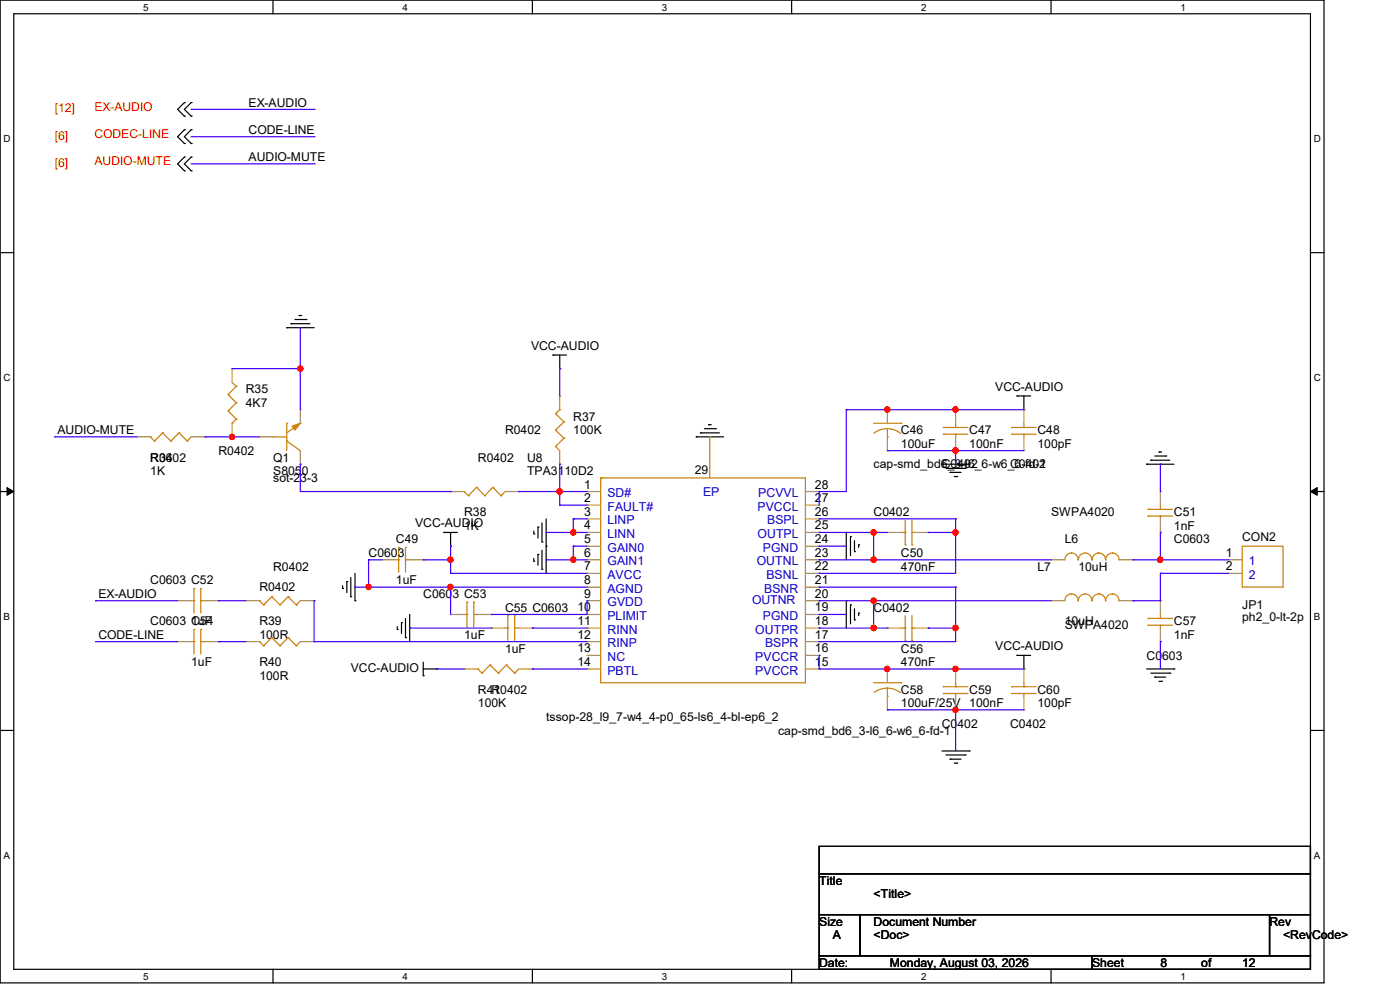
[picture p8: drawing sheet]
<svg xmlns="http://www.w3.org/2000/svg" width="297mm" height="210mm" viewBox="0 0 297 210" stroke-linecap="round" stroke-linejoin="round" font-family="sans-serif">
<g fill="none" stroke="#000" stroke-width=".25">
<path d="M0 0h280.9v208.5h-280.9zM2.9 2.9h275.1v202.7h-275.1zM57.9 0v2.9M112.9 0v2.9M167.9 0v2.9M223 0v2.9M39.1 30.4h.1M39.1 27.5h.1M39.1 36.2h.1M39.1 33.3h.1M39.1 24.6h.1M39.1 21.8h.1"/>
<path d="M39.1 27.5l-1.4 1.5 1.4 1.4M39.1 33.3l-1.4 1.5 1.4 1.4M39.1 21.8l-1.4 1.4 1.4 1.4M40.6 30.4h.1M40.6 27.5h.1M40.6 36.2h.1M40.6 33.3h.1M40.6 24.6h.1M40.6 21.8h.1M40.6 27.5l-1.5 1.5 1.5 1.4M40.6 33.3l-1.5 1.5 1.5 1.4M40.6 21.8l-1.5 1.4 1.5 1.4"/>
<path d="M0 53.6h2.9M278 53.6h2.9M60.8 69.5h.1M60.8 69.5h5.8M61.7 68.7h.1M61.7 68.7h4M62.6 67.8h2.3M63.5 66.9h.1M63.5 66.9h.5M64.9 67.8h.1M117.3 75.3h.1M117.3 75.3h2.9"/>
<path d="M118.7 78.2h.1M118.7 75.3v2.9M147.7 92.7h.1M147.7 92.7h5.8M148.6 91.8h.1M148.6 91.8h4M149.4 90.9h2.4M150.3 90.1h.1M150.3 90.1h.6M151.8 90.9h.1M199.8 98.5h5.8M200.7 99.4h4"/>
<path d="M204.7 99.4h.1M205.6 98.5h.1M215.7 84h.1M215.7 84h3M217.2 86.9h.1M217.2 84v2.9M243.2 98.5h.1M243.2 98.5h5.8M244.1 97.6h.1M244.1 97.6h4.1M245 96.7h2.3M245.9 95.9h.1"/>
<path d="M245.9 95.9h.5M247.3 96.7h.1M0 104.3h2.9M94.1 112.9h.1M94.1 112.9h2.9M95.6 115.9h.1M95.6 112.9v3M113.2 113.2h.1M113.2 119h.1M113.2 112.6v.6M113.2 118.4v.6M114.1 111.8h.1"/>
<path d="M114.1 117.6h.1M114.1 111.8v2.3M114.1 117.6v2.3M115 115h.1M115 110.9v4.1M115 116.7v4.1M115.9 115.9h.1M115.9 110.1v11.5M179.5 112.9h.1M179.5 112.9v5.8M180.4 113.8h.1M180.4 113.8v4.1"/>
<path d="M181.3 117h.1M181.3 114.7v2.3M182.2 115.6h.1M182.2 115.6v.5M201.5 100.2h.1M201.5 100.2h2.4M202.4 101.1h.6M203 101.1h.1M278 104.3h2.9M72.7 124.8h.1M72.7 124.2v.6M73.6 123.4h.1"/>
<path d="M73.6 123.4v2.3M74.4 126.6h.1M74.4 122.5v4.1M75.3 127.4h.1M75.3 121.6v5.8M84.3 133.5h.1M84.3 132.9v.6M85.2 132.1h.1M85.2 132.1v2.3M86 135.3h.1M86 131.2v4.1M86.9 136.1h.1"/>
<path d="M86.9 130.3v5.8M115 120.8h.1M115.9 121.6h.1M179.5 127.4h.1M179.5 127.4v5.8M180.4 128.3h.1M180.4 128.3v4M181.3 131.5h.1M181.3 129.2v2.3M182.2 130h.1M182.2 130v.6M215.7 139h.1"/>
<path d="M215.7 139h3M217.2 139v2.9M0 154.9h2.9M89.8 143.3h.1M89.8 141.9h2.9M89.8 140.5v2.8M92.7 141.9h.1M199.8 159.3h5.8M205.6 159.3h.1M217.2 141.9h.1M243.2 141.9h5.8M244.1 142.8h4.1"/>
<path d="M245 143.6h.1M245 143.6h2.3M245.9 144.5h.5M246.4 144.5h.1M248.2 142.8h.1M249 141.9h.1M278 154.9h2.9M173.8 179.5h104.2v5.8h-104.2zM200.7 160.1h4M201.5 161h.1M201.5 161h2.4M202.4 161.9h.6"/>
<path d="M203 161.9h.1M204.7 160.1h.1M173.8 185.3h104.2v8.7h-104.2zM173.8 194h8.7v8.7h-8.7zM182.5 194h86.8v8.7h-86.8zM269.3 194h8.7v8.7h-8.7zM57.9 205.6v2.9M112.9 205.6v2.9M167.9 205.6v2.9M173.8 202.7h57.9v2.9h-57.9zM223 205.6v2.9M231.7 202.7h46.3v2.9h-46.3z"/>
</g>
<path d="M1.5 103.4l1.4 .9-1.4 .8zM278 104.3l1.4-.9v1.7z" fill="#000"/>
<path d="M1.5 103.4l1.4 .9-1.4 .8zM278 104.3l1.4-.9v1.7z" fill="none" stroke="#000" stroke-width=".21"/>
<g fill="none" stroke="#cc8006" stroke-width=".25">
<path d="M48.4 83.7h.1M48.4 87.2h.1M48.4 83.7l1.7 1.7M48.4 87.2l1.7 1.7M49.2 89.8h.1M49.2 81.1l.9 .9M50.1 82h.1M50.1 85.4h.1M50.1 88.9h.1M50.1 82l-1.7 1.7M50.1 85.4l-1.7 1.8M50.1 88.9l-.9 .9"/>
<path d="M58 92.7h.1M58 92.7h2.8M60.8 89.8h.1M60.8 93.6h.1M60.8 89.8v5.8M60.8 93.6l2.9 2M63.7 89.8h.1M63.7 89.8l-2.9 2M117.9 94.7h.1M117.9 91.2h.1M117.9 87.8h.1M117.9 94.7l.8 .9"/>
<path d="M117.9 91.2l1.7 1.8M117.9 87.8l1.7 1.7M118.7 86.9h.1M118.7 86.9l-.8 .9M119.6 93h.1M119.6 89.5h.1M119.6 93l-1.7 1.7M119.6 89.5l-1.7 1.7M200.1 90.7h.1M200.1 92.1h.1M200.1 90.7h5.2M200.1 92.1h5.2"/>
<path d="M202.7 92.1h.1M202.7 90.7h.1M202.7 89.8v.9M202.7 92.1v.6M214.6 90.7h.1M214.6 92.1h.1M214.6 90.7h5.2M214.6 92.1h5.2M217.2 92.1h.1M217.2 90.7h.1M217.2 89.8v.9M217.2 92.1v.6"/>
<path d="M98.5 104.3h.1M98.5 104.3l.9 .9M99.4 105.2h.1M101.1 103.4h.1M101.1 103.4l1.7 1.8M101.1 103.4l-1.7 1.8M102.8 105.2h.1M104.6 103.4h.1M104.6 103.4l1.7 1.8M104.6 103.4l-1.8 1.8M106.3 105.2h.1M107.1 104.3l-.8 .9"/>
<path d="M127.4 101.4h43.5v43.4h-43.5zM127.4 101.4h.3M127.7 101.4h.1M191.1 112.9h.9M192 115.6h.1M192 112.9h.1M192 110.4v5.2M193.5 112.9h.1M193.5 115.6h.1M193.5 112.9h.5M193.5 110.4v5.2M40.6 136.1h.5"/>
<path d="M40.6 127.4h.5M41.1 136.1h.1M41.1 133.5h.1M41.1 127.4h.1M41.1 124.8h.1M41.1 124.8v5.2M41.1 133.5v5.2M42.6 133.5h.1M42.6 136.1h.1M42.6 124.8h.1M42.6 127.4h.1M42.6 136.1h.9"/>
<path d="M42.6 124.8v5.2M42.6 133.5v5.2M42.6 127.4h.9M107.1 133.2h.6M107.7 133.2h.1M107.7 130.6h.1M107.7 130.6v5.2M109.2 130.6h.1M109.2 133.2h.1M109.2 133.2h.9M109.2 130.6v5.2M191.1 133.2h.9"/>
<path d="M192 135.8h.1M192 133.2h.1M192 130.6v5.2M193.5 133.2h.1M193.5 135.8h.1M193.5 133.2h.5M193.5 130.6v5.2M225.9 127.4a1.42 1.42 0 0 1 1.4-1.4 1.42 1.42 0 0 1 1.4 1.4 1.48 1.48 0 0 1 1-1.3 1.48 1.48 0 0 1 1.7 .5l.2 .8M231.7 127.4a1.42 1.42 0 0 1 1.4-1.4 1.42 1.42 0 0 1 1.4 1.4M234.6 127.4a1.42 1.42 0 0 1 1.4-1.4 1.42 1.42 0 0 1 1.4 1.4M243.5 131.2h.1M243.5 132.6h.1"/>
<path d="M243.5 131.2h5.3M243.5 132.6h5.3M246.2 132.6h.1M246.2 131.2h.1M246.2 130.3v.9M246.2 132.6v.6M214.6 145.7h.1M214.6 147.1h.1M214.6 145.7h5.2M214.6 147.1h5.2M217.2 147.1h.1M217.2 145.7h.1"/>
<path d="M217.2 144.8v.9M217.2 147.1v.6"/>
</g>
<g fill="none" stroke="#a84" stroke-width=".25">
<path d="M49.2 78.2h.1M49.2 78.2v2.9M49.2 92.7h.1M49.2 89.8v2.9M118.7 98.5h.1M118.7 84h.1M118.7 84v2.9M118.7 95.6v2.9M150.6 92.7h.1M150.6 92.7v8.7M202.7 95.6h.1M202.7 86.9h.1"/>
<path d="M202.7 86.9v2.9M202.7 92.7v2.9M217.2 95.6h.1M217.2 86.9h.1M217.2 86.9v2.9M217.2 92.7v2.9M95.6 104.3h.1M95.6 104.3h2.9M107.1 104.3h3M110.1 104.3h.1M124.5 104.3h.1M124.5 107.1h.1"/>
<path d="M124.5 110.1h.1M124.5 112.9h.1M124.5 115.9h.1M124.5 118.7h.1M124.5 112.9h2.9M124.5 104.3h2.9M124.5 107.1h2.9M124.5 110.1h2.9M124.5 115.9h2.9M124.5 118.7h2.9M170.9 112.9h2.9M170.9 104.3h2.9"/>
<path d="M170.9 107.1h2.9M170.9 110.1h2.9M170.9 115.9h2.9M170.9 118.7h2.9M173.8 115.9h.1M173.8 104.3h.1M173.8 107.1h.1M173.8 112.9h.1M173.8 110.1h.1M173.8 118.7h.1M188.3 112.9h.1M188.3 112.9h2.8"/>
<path d="M194 112.9h2.9M196.9 112.9h.1M37.7 136.1h.1M37.7 127.4h.1M37.7 127.4h2.9M37.7 136.1h2.9M43.5 127.4h2.9M43.5 136.1h2.9M46.4 136.1h.1M46.4 127.4h.1M104.3 133.2h.1M104.3 133.2h2.8"/>
<path d="M110.1 133.2h2.8M112.9 133.2h.1M124.5 121.6h.1M124.5 124.5h.1M124.5 127.4h.1M124.5 130.3h.1M124.5 133.2h.1M124.5 136.1h.1M124.5 139h.1M124.5 127.4h2.9M124.5 133.2h2.9M124.5 136.1h2.9"/>
<path d="M124.5 121.6h2.9M124.5 124.5h2.9M124.5 130.3h2.9M124.5 139h2.9M170.9 127.4h2.9M170.9 133.2h2.9M170.9 136.1h2.9M170.9 121.6h2.9M170.9 124.5h2.9M170.9 130.3h2.9M170.9 139h2.9M173.8 121.6h.1"/>
<path d="M173.8 124.5h.1M173.8 127.4h.1M173.8 130.3h.1M173.8 133.2h.1M173.8 136.1h.1M173.8 139h.1M188.3 133.2h.1M188.3 133.2h2.8M194 133.2h2.9M196.9 133.2h.1M223 127.4h.1M223 127.4h2.9"/>
<path d="M237.4 127.4h3M240.4 127.4h.1M246.2 136.1h.1M246.2 127.4h.1M246.2 127.4v2.9M246.2 133.2v2.9M124.5 141.9h.1M124.5 141.9h2.9M170.9 141.9h2.9M173.8 141.9h.1M217.2 150.6h.1M217.2 141.9h.1"/>
<path d="M217.2 141.9v2.9M217.2 147.7v2.9"/>
</g>
<path d="M62 90.4l1.7-.6-1.1 1.4z" fill="#cc8006"/>
<g fill="none" stroke="#cc8006" stroke-width=".25">
<path d="M31.9 92.7h.1M31.9 92.7l.9 .9M32.8 93.6h.1M34.5 91.8h.1M34.5 91.8l1.7 1.8M34.5 91.8l-1.7 1.8M36.2 93.6h.1M38 91.8h.1M38 91.8l1.7 1.8M38 91.8l-1.8 1.8M39.7 93.6h.1M40.6 92.7l-.9 .9"/>
<path d="M62 90.4l1.7-.6-1.1 1.4zM185.3 89.8h5.8M188.3 92.7h.1M188.3 90.9l1.4 .3 1.4 .7M188.3 90.9l-1.6 .3-1.3 .7M188.3 90.9v1.8M191.1 89.8h.1M84 118.7h.6M84.6 118.7h.1M84.6 116.1h.1M84.6 116.1v5.3M86 116.1h.1"/>
<path d="M86 118.7h.1M86 118.7h.9M86 116.1v5.3M225.9 118.7a1.42 1.42 0 0 1 1.4-1.4 1.42 1.42 0 0 1 1.4 1.4 1.48 1.48 0 0 1 1-1.3 1.48 1.48 0 0 1 1.7 .5l.2 .8M231.7 118.7a1.42 1.42 0 0 1 1.4-1.4 1.42 1.42 0 0 1 1.4 1.4M234.6 118.7a1.42 1.42 0 0 1 1.4-1.4 1.42 1.42 0 0 1 1.4 1.4M243.5 108h.1M243.5 109.5h.1M243.5 108h5.3M243.5 109.5h5.3M246.2 109.5h.1M246.2 108h.1"/>
<path d="M246.2 107.1v.9M246.2 109.5v.6M263.5 115.9h8.7v8.6h-8.7zM55 127.4h.1M55 136.1h.1M55 127.4l.9 .9M55 136.1l.9 .9M55.9 128.3h.1M55.9 137h.1M57.7 126.6h.1M57.7 135.3h.1M57.7 126.6l1.7 1.7"/>
<path d="M57.7 126.6l-1.8 1.7M57.7 135.3l1.7 1.7M57.7 135.3l-1.8 1.7M59.4 128.3h.1M59.4 137h.1M61.1 126.6h.1M61.1 135.3h.1M61.1 126.6l1.8 1.7M61.1 126.6l-1.7 1.7M61.1 135.3l1.8 1.7M61.1 135.3l-1.7 1.7M62.9 128.3h.1"/>
<path d="M62.9 137h.1M63.7 127.4l-.8 .9M63.7 136.1l-.8 .9M98.5 130.3h.6M99.1 130.3h.1M99.1 127.7h.1M99.1 127.7v5.2M100.5 127.7h.1M100.5 130.3h.1M100.5 130.3h.9M100.5 127.7v5.2M101.4 141.9h.1"/>
<path d="M101.4 141.9l.8 .9M102.2 142.8h.1M104 141.1h.1M104 141.1l1.7 1.7M104 141.1l-1.8 1.7M105.7 142.8h.1M107.4 141.1h.1M107.4 141.1l1.8 1.7M107.4 141.1l-1.7 1.7M109.2 142.8h.1M110.1 141.9l-.9 .9M185.3 144.8h5.8"/>
<path d="M188.3 147.7h.1M188.3 146l1.4 .2 1.3 .7M188.3 146l-1.6 .2-1.3 .7M188.3 146v1.7M191.1 144.8h.1M200.1 145.7h.1M200.1 147.1h.1M200.1 145.7h5.2M200.1 147.1h5.2M202.7 147.1h.1M202.7 145.7h.1M202.7 144.8v.9"/>
<path d="M202.7 147.1v.6"/>
</g>
<g fill="none" stroke="#a84" stroke-width=".25">
<path d="M29 92.7h.1M29 92.7h2.9M40.6 92.7h2.9M43.5 92.7h.1M55 92.7h.1M55 92.7h3M63.7 86.9h.1M63.7 98.5h.1M63.7 86.9v2.9M63.7 95.6v2.9M188.3 86.9h.1M188.3 95.6h.1"/>
<path d="M188.3 86.9v2.9M188.3 92.7v2.9M81.1 118.7h.1M81.1 118.7h2.9M86.9 118.7h2.9M89.8 118.7h.1M223 118.7h.1M223 118.7h2.9M237.4 118.7h3M240.4 118.7h.1M246.2 112.9h.1M246.2 104.3h.1"/>
<path d="M246.2 104.3v2.8M246.2 110.1v2.8M260.6 118.7h.1M260.6 118.7h2.9M52.2 127.4h.1M52.2 136.1h.1M52.2 127.4h2.8M52.2 136.1h2.8M63.7 127.4h2.9M63.7 136.1h2.9M66.6 127.4h.1M66.6 136.1h.1"/>
<path d="M95.6 130.3h.1M95.6 130.3h2.9M101.4 130.3h2.9M104.3 130.3h.1M260.6 121.6h.1M260.6 121.6h2.9M98.5 141.9h.1M98.5 141.9h2.9M110.1 141.9h2.8M112.9 141.9h.1M188.3 141.9h.1M188.3 150.6h.1"/>
<path d="M188.3 141.9v2.9M188.3 147.7v2.9M202.7 150.6h.1M202.7 141.9h.1M202.7 141.9v2.9M202.7 147.7v2.9"/>
</g>
<path d="M40.6 29h26M66.6 29h.1M118.7 104.3h.1M118.7 104.3h5.8M118.7 104.3v2.8" fill="none" stroke="#4200ff" stroke-width=".25"/>
<circle cx="118.7" cy="104.2" r=".57" fill="#f00"/>
<circle cx="118.7" cy="104.2" r=".57" fill="none" stroke="#f00" stroke-width=".25"/>
<g fill="none" stroke="#4200ff" stroke-width=".25">
<path d="M40.6 34.8h26M40.6 23.2h26M66.6 34.8h.1M66.6 23.2h.1M118.7 78.2h.1M118.7 78.2v5.8M118.7 98.5h.1M118.7 98.5v5.8M118.7 107.1h.1M118.7 107.1h5.8M121.6 110.1h.1M121.6 115.9h.1"/>
<path d="M121.6 110.1v2.8M121.6 115.9v2.8"/>
</g>
<circle cx="121.6" cy="118.7" r=".56" fill="#f00"/>
<circle cx="121.6" cy="118.7" r=".56" fill="none" stroke="#f00" stroke-width=".25"/>
<path d="M63.7 104.3h31.9M95.6 104.3h.1M110.1 104.3h.1M110.1 104.3h8.6M115.9 118.7h.1M115.9 112.9h.1M115.9 118.7h5.7M115.9 112.9h5.7" fill="none" stroke="#4200ff" stroke-width=".25"/>
<circle cx="121.6" cy="112.9" r=".55" fill="#f00"/>
<circle cx="121.6" cy="112.9" r=".55" fill="none" stroke="#f00" stroke-width=".25"/>
<path d="M75.3 124.5h.1M75.3 124.5h2.9M86.9 133.2h.1M86.9 133.2h17.4M112.9 133.2h.1M112.9 133.2h11.6M92.7 141.9h.1M92.7 141.9h5.8M112.9 141.9h.1M112.9 141.9h11.6" fill="none" stroke="#4200ff" stroke-width=".25"/>
<circle cx="78.2" cy="124.5" r=".55" fill="#f00"/>
<circle cx="78.2" cy="124.5" r=".55" fill="none" stroke="#f00" stroke-width=".25"/>
<path d="M95.6 124.5h.1M95.6 124.5v5.8M95.6 124.5h28.9M104.3 130.3h.1M124.5 127.4h.1M124.5 127.4v2.9h-20.2" fill="none" stroke="#4200ff" stroke-width=".25"/>
<circle cx="95.5" cy="124.5" r=".55" fill="#f00"/>
<circle cx="95.5" cy="124.5" r=".55" fill="none" stroke="#f00" stroke-width=".25"/>
<path d="M188.3 141.9h.1M188.3 141.9h28.9M202.7 141.9h.1" fill="none" stroke="#4200ff" stroke-width=".25"/>
<circle cx="202.7" cy="141.9" r=".55" fill="#f00"/>
<circle cx="202.7" cy="141.9" r=".55" fill="none" stroke="#f00" stroke-width=".25"/>
<path d="M173.8 139h.1M173.8 139v2.9M173.8 141.9h.1M173.8 141.9h14.5" fill="none" stroke="#4200ff" stroke-width=".25"/>
<circle cx="188.2" cy="141.9" r=".55" fill="#f00"/>
<circle cx="188.2" cy="141.9" r=".55" fill="none" stroke="#f00" stroke-width=".25"/>
<path d="M188.3 150.6h.1M188.3 150.6h28.9M202.7 150.6h.1M202.7 150.6v8.7" fill="none" stroke="#4200ff" stroke-width=".25"/>
<circle cx="202.7" cy="150.6" r=".55" fill="#f00"/>
<circle cx="202.7" cy="150.6" r=".55" fill="none" stroke="#f00" stroke-width=".25"/>
<path d="M188.3 86.9h.1M188.3 86.9h14.4" fill="none" stroke="#4200ff" stroke-width=".25"/>
<circle cx="188.2" cy="86.9" r=".55" fill="#f00"/>
<circle cx="188.2" cy="86.9" r=".55" fill="none" stroke="#f00" stroke-width=".25"/>
<path d="M202.7 86.9h.1M202.7 86.9h14.5" fill="none" stroke="#4200ff" stroke-width=".25"/>
<circle cx="202.7" cy="86.9" r=".55" fill="#f00"/>
<circle cx="202.7" cy="86.9" r=".55" fill="none" stroke="#f00" stroke-width=".25"/>
<path d="M188.3 95.6h.1M188.3 95.6h28.9M202.7 95.6h.1M202.7 95.6v2.9" fill="none" stroke="#4200ff" stroke-width=".25"/>
<circle cx="202.7" cy="95.5" r=".55" fill="#f00"/>
<circle cx="202.7" cy="95.5" r=".55" fill="none" stroke="#f00" stroke-width=".25"/>
<g fill="none" stroke="#4200ff" stroke-width=".25">
<path d="M179.5 86.9h.1M179.5 86.9v17.4h-5.7M179.5 86.9h8.8M78.2 118.7h.1M78.2 118.7v5.8M89.8 118.7h.1M95.6 115.9h.1M95.6 115.9v2.8h-5.8M121.6 110.1h.1M121.6 112.9h.1M121.6 115.9h.1M121.6 118.7h.1"/>
<path d="M121.6 110.1h2.9M121.6 112.9h2.9M121.6 115.9h2.9M121.6 118.7h2.9M173.8 104.3h.1M173.8 104.3v2.8M20.3 127.4h.1M20.3 136.1h.1M20.3 136.1h17.4M20.3 127.4h17.4M46.4 127.4h.1M46.4 136.1h.1"/>
<path d="M46.4 136.1h5.8M46.4 127.4h5.8M66.6 136.1h.1M66.6 127.4h.1M66.6 136.1h57.9M66.6 127.4v8.7M78.2 124.5h.1M78.2 124.5h17.4M95.6 121.6h.1M95.6 121.6h28.9"/>
</g>
<circle cx="95.5" cy="118.7" r=".56" fill="#f00"/>
<circle cx="95.5" cy="118.7" r=".56" fill="none" stroke="#f00" stroke-width=".25"/>
<g fill="none" stroke="#4200ff" stroke-width=".25">
<path d="M78.2 118.7h.1M78.2 118.7h2.9M95.6 118.7h.1M95.6 118.7v2.9M173.8 115.9h.1M173.8 110.1h.1M173.8 112.9h.1M173.8 115.9h5.7M173.8 110.1h28.9M173.8 112.9h11.5M202.7 110.1h.1M202.7 110.1v2.8"/>
<path d="M173.8 130.3h.1M173.8 121.6h.1M173.8 130.3h5.7M173.8 121.6h28.9"/>
</g>
<circle cx="185.3" cy="112.9" r=".55" fill="#f00"/>
<circle cx="185.3" cy="112.9" r=".55" fill="none" stroke="#f00" stroke-width=".25"/>
<path d="M196.9 112.9h.1M196.9 112.9h5.8M202.7 112.9h.1M202.7 112.9v8.7" fill="none" stroke="#4200ff" stroke-width=".25"/>
<circle cx="202.7" cy="112.9" r=".55" fill="#f00"/>
<circle cx="202.7" cy="112.9" r=".55" fill="none" stroke="#f00" stroke-width=".25"/>
<g fill="none" stroke="#4200ff" stroke-width=".25">
<path d="M246.2 98.5h.1M246.2 98.5v5.8M173.8 118.7h.1M173.8 118.7h11.5M240.4 118.7h.1M240.4 118.7h20.2M246.2 112.9h.1M246.2 118.7h.1M246.2 112.9v5.8M173.8 127.4h.1M173.8 127.4h11.5M246.2 121.6h.1"/>
<path d="M246.2 121.6v5.8"/>
</g>
<circle cx="246.1" cy="118.7" r=".56" fill="#f00"/>
<circle cx="246.1" cy="118.7" r=".56" fill="none" stroke="#f00" stroke-width=".25"/>
<path d="M173.8 136.1h.1M173.8 136.1h28.9M202.7 124.5h.1M202.7 124.5v8.7M240.4 127.4h.1M240.4 127.4h5.8M246.2 121.6h.1M246.2 136.1h.1M246.2 121.6h14.4M246.2 136.1v5.8" fill="none" stroke="#4200ff" stroke-width=".25"/>
<circle cx="202.7" cy="133.2" r=".56" fill="#f00"/>
<circle cx="202.7" cy="133.2" r=".56" fill="none" stroke="#f00" stroke-width=".25"/>
<path d="M173.8 124.5h.1M173.8 133.2h.1M173.8 124.5h28.9M173.8 133.2h11.5" fill="none" stroke="#4200ff" stroke-width=".25"/>
<circle cx="185.3" cy="133.2" r=".56" fill="#f00"/>
<circle cx="185.3" cy="133.2" r=".56" fill="none" stroke="#f00" stroke-width=".25"/>
<path d="M185.3 127.4h.1M185.3 127.4v5.8M185.3 127.4h37.7M196.9 133.2h.1M196.9 133.2h5.8M202.7 133.2h.1M202.7 133.2v2.9" fill="none" stroke="#4200ff" stroke-width=".25"/>
<circle cx="185.3" cy="127.4" r=".55" fill="#f00"/>
<circle cx="185.3" cy="127.4" r=".55" fill="none" stroke="#f00" stroke-width=".25"/>
<path d="M185.3 112.9h.1M185.3 118.7h.1M185.3 112.9v5.8M185.3 118.7h37.7" fill="none" stroke="#4200ff" stroke-width=".25"/>
<circle cx="185.3" cy="118.7" r=".56" fill="#f00"/>
<circle cx="185.3" cy="118.7" r=".56" fill="none" stroke="#f00" stroke-width=".25"/>
<path d="M63.7 69.5h.1M63.7 69.5v8.7M43.5 92.7h.1M43.5 92.7h11.5M49.2 92.7h.1M63.7 98.5h.1M63.7 98.5v5.8M185.3 112.9h.1M185.3 112.9h3M185.3 133.2h.1M185.3 133.2h3" fill="none" stroke="#4200ff" stroke-width=".25"/>
<circle cx="49.2" cy="92.7" r=".55" fill="#f00"/>
<circle cx="49.2" cy="92.7" r=".55" fill="none" stroke="#f00" stroke-width=".25"/>
<path d="M49.2 78.2h.1M49.2 78.2h14.5M63.7 78.2h.1M63.7 78.2v8.7" fill="none" stroke="#4200ff" stroke-width=".25"/>
<circle cx="63.7" cy="78.2" r=".55" fill="#f00"/>
<circle cx="63.7" cy="78.2" r=".55" fill="none" stroke="#f00" stroke-width=".25"/>
<path d="M11.6 92.7h.1M11.6 92.7h17.4" fill="none" stroke="#4200ff" stroke-width=".25"/>
<circle cx="118.7" cy="104.2" r=".57" fill="#f00"/>
<circle cx="118.7" cy="104.2" r=".57" fill="none" stroke="#f00" stroke-width=".25"/>
<circle cx="121.6" cy="118.7" r=".56" fill="#f00"/>
<circle cx="121.6" cy="118.7" r=".56" fill="none" stroke="#f00" stroke-width=".25"/>
<circle cx="121.6" cy="112.9" r=".55" fill="#f00"/>
<circle cx="121.6" cy="112.9" r=".55" fill="none" stroke="#f00" stroke-width=".25"/>
<circle cx="78.2" cy="124.5" r=".55" fill="#f00"/>
<circle cx="78.2" cy="124.5" r=".55" fill="none" stroke="#f00" stroke-width=".25"/>
<circle cx="95.5" cy="124.5" r=".55" fill="#f00"/>
<circle cx="95.5" cy="124.5" r=".55" fill="none" stroke="#f00" stroke-width=".25"/>
<circle cx="202.7" cy="141.9" r=".55" fill="#f00"/>
<circle cx="202.7" cy="141.9" r=".55" fill="none" stroke="#f00" stroke-width=".25"/>
<circle cx="188.2" cy="141.9" r=".55" fill="#f00"/>
<circle cx="188.2" cy="141.9" r=".55" fill="none" stroke="#f00" stroke-width=".25"/>
<circle cx="202.7" cy="150.6" r=".55" fill="#f00"/>
<circle cx="202.7" cy="150.6" r=".55" fill="none" stroke="#f00" stroke-width=".25"/>
<circle cx="188.2" cy="86.9" r=".55" fill="#f00"/>
<circle cx="188.2" cy="86.9" r=".55" fill="none" stroke="#f00" stroke-width=".25"/>
<circle cx="202.7" cy="86.9" r=".55" fill="#f00"/>
<circle cx="202.7" cy="86.9" r=".55" fill="none" stroke="#f00" stroke-width=".25"/>
<circle cx="202.7" cy="95.5" r=".55" fill="#f00"/>
<circle cx="202.7" cy="95.5" r=".55" fill="none" stroke="#f00" stroke-width=".25"/>
<circle cx="95.5" cy="118.7" r=".56" fill="#f00"/>
<circle cx="95.5" cy="118.7" r=".56" fill="none" stroke="#f00" stroke-width=".25"/>
<circle cx="185.3" cy="112.9" r=".55" fill="#f00"/>
<circle cx="185.3" cy="112.9" r=".55" fill="none" stroke="#f00" stroke-width=".25"/>
<circle cx="202.7" cy="112.9" r=".55" fill="#f00"/>
<circle cx="202.7" cy="112.9" r=".55" fill="none" stroke="#f00" stroke-width=".25"/>
<circle cx="246.1" cy="118.7" r=".56" fill="#f00"/>
<circle cx="246.1" cy="118.7" r=".56" fill="none" stroke="#f00" stroke-width=".25"/>
<circle cx="202.7" cy="133.2" r=".56" fill="#f00"/>
<circle cx="202.7" cy="133.2" r=".56" fill="none" stroke="#f00" stroke-width=".25"/>
<circle cx="185.3" cy="133.2" r=".56" fill="#f00"/>
<circle cx="185.3" cy="133.2" r=".56" fill="none" stroke="#f00" stroke-width=".25"/>
<circle cx="185.3" cy="127.4" r=".55" fill="#f00"/>
<circle cx="185.3" cy="127.4" r=".55" fill="none" stroke="#f00" stroke-width=".25"/>
<circle cx="185.3" cy="118.7" r=".56" fill="#f00"/>
<circle cx="185.3" cy="118.7" r=".56" fill="none" stroke="#f00" stroke-width=".25"/>
<circle cx="49.2" cy="92.7" r=".55" fill="#f00"/>
<circle cx="49.2" cy="92.7" r=".55" fill="none" stroke="#f00" stroke-width=".25"/>
<circle cx="63.7" cy="78.2" r=".55" fill="#f00"/>
<circle cx="63.7" cy="78.2" r=".55" fill="none" stroke="#f00" stroke-width=".25"/>
<g font-size="2.6" fill="#f00">
<text x="11.6" y="23.8">[12]</text>
<text x="20" y="23.5">EX-AUDIO</text>
<text x="11.6" y="29.6">[6]</text>
<text x="20" y="29.3">CODEC-LINE</text>
<text x="11.6" y="35.3">[6]</text>
<text x="20" y="35.1">AUDIO-MUTE</text>
</g>
<g font-size="2.6">
<text x="52.7" y="22.6">EX-AUDIO</text>
<text x="52.7" y="28.4">CODE-LINE</text>
<text x="52.7" y="34.2">AUDIO-MUTE</text>
<text x="112.6" y="74.2">VCC-AUDIO</text>
<text x="52.2" y="83.4">R35</text>
<text x="211.1" y="82.8">VCC-AUDIO</text>
<text x="52.2" y="86.3">4K7</text>
<text x="121.6" y="89.2">R37</text>
<text x="12.2" y="92.1">AUDIO-MUTE</text>
<text x="107.1" y="92.1">R0402</text>
<text x="121.6" y="92.1">100K</text>
<text x="191.1" y="92.1">C46</text>
<text x="191.1" y="95">100uF</text>
<text x="205.6" y="92.1">C47</text>
<text x="205.6" y="95">100nF</text>
<text x="220.1" y="92.1">C48</text>
<text x="220.1" y="95">100pF</text>
<text x="31.9" y="97.9">R3602</text>
<text x="31.9" y="100.8">1K</text>
<text x="33.7" y="97.9">04</text>
<text x="46.4" y="96.5">R0402</text>
<text x="58" y="97.9">Q1</text>
<text x="58" y="100.8">S805</text>
<text x="64" y="100.8">0</text>
<text x="101.4" y="97.9">R0402</text>
<text x="111.8" y="97.9">U8</text>
<text x="111.8" y="100.8">TPA3110D2</text>
<text x="147.4" y="100.5">29</text>
<text x="185.3" y="99.4">cap-smd_bd6_3-l6_6-w6_C60-f4d0-2</text>
<text x="199.8" y="99.4">C0402</text>
<text x="220.5" y="99.4">1</text>
<text x="58" y="102.2">sot-2</text>
<text x="63.7" y="102.2">3-3</text>
<text x="124" y="103.6">1</text>
<text x="124" y="106.5">2</text>
<text x="172.9" y="103.6">28</text>
<text x="172.9" y="106.5">2</text>
<text x="174.3" y="106.5">7</text>
<text x="88.1" y="111.8">VCC-AUDIO</text>
<text x="98.5" y="109.5">R38</text>
<text x="98.5" y="112.4">1K</text>
<text x="124" y="109.4">3</text>
<text x="124" y="112.3">4</text>
<text x="172.9" y="112.3">25</text>
<text x="172.9" y="109.4">26</text>
<text x="185.3" y="109.5">C0402</text>
<text x="223" y="109.5">SWPA4020</text>
<text x="249" y="109.5">C51</text>
<text x="249" y="112.4">1nF</text>
<text x="78.2" y="118.2">C0603</text>
<text x="84" y="115.3">C49</text>
<text x="124" y="115.2">5</text>
<text x="124" y="118.1">6</text>
<text x="172.9" y="115.2">24</text>
<text x="172.9" y="118.1">23</text>
<text x="191.1" y="118.2">C50</text>
<text x="225.9" y="115.3">L6</text>
<text x="249" y="115.3">C0603</text>
<text x="260.1" y="118.1">1</text>
<text x="263.5" y="114.7">CON2</text>
<text x="31.9" y="124">C0603 C52</text>
<text x="55" y="125.4">R0402</text>
<text x="58" y="121.1">R0402</text>
<text x="84" y="124">1uF</text>
<text x="124" y="121">7</text>
<text x="124" y="123.9">8</text>
<text x="172.9" y="121">22</text>
<text x="172.9" y="123.9">21</text>
<text x="191.1" y="121.1">470nF</text>
<text x="220.1" y="121.1">L7</text>
<text x="228.8" y="121.1">10uH</text>
<text x="260.1" y="121">2</text>
<text x="20.9" y="126.8">EX-AUDIO</text>
<text x="89.8" y="126.9">C060</text>
<text x="96" y="126.9">3 C53</text>
<text x="107.1" y="129.8">C55 C0603</text>
<text x="122.5" y="129.7">10</text>
<text x="124" y="126.8">9</text>
<text x="172.9" y="126.8">20</text>
<text x="172.9" y="129.7">19</text>
<text x="185.3" y="129.8">C0402</text>
<text x="263.5" y="129.2">JP1</text>
<text x="263.5" y="131.8">ph2_0-lt-2p</text>
<text x="20.9" y="135.5">CODE-LINE</text>
<text x="31.9" y="132.7">C0603 C54</text>
<text x="40.6" y="132.7">1uF</text>
<text x="55" y="132.7">R39</text>
<text x="55" y="135.6">100R</text>
<text x="98.5" y="135.6">1uF</text>
<text x="122.5" y="132.6">11</text>
<text x="122.5" y="135.5">12</text>
<text x="172.9" y="132.6">18</text>
<text x="172.9" y="135.5">17</text>
<text x="211.1" y="137.9">VCC-AUDIO</text>
<text x="225.9" y="132.7">10uH</text>
<text x="225.9" y="133.5">SWPA4020</text>
<text x="249" y="132.7">C57</text>
<text x="249" y="135.6">1nF</text>
<text x="40.6" y="141.4">1uF</text>
<text x="55" y="141.4">R40</text>
<text x="74.4" y="142.5">VCC-AUDIO</text>
<text x="107.1" y="138.4">1uF</text>
<text x="122.5" y="138.4">13</text>
<text x="122.5" y="141.3">14</text>
<text x="172.9" y="141.3">1</text>
<text x="172.9" y="138.4">16</text>
<text x="174.3" y="141.3">5</text>
<text x="191.1" y="138.4">C56</text>
<text x="191.1" y="141.4">470nF</text>
<text x="243.2" y="139.9">C0</text>
<text x="246.6" y="139.9">603</text>
<text x="55" y="144.2">100R</text>
<text x="101.4" y="147.2">R4R</text>
<text x="104.7" y="147.2">10402</text>
<text x="191.1" y="147.2">C58</text>
<text x="205.6" y="147.2">C59</text>
<text x="220.1" y="147.2">C60</text>
<text x="101.4" y="150">100K</text>
<text x="115.9" y="152.9">tssop-28_l9_7-w4_4-p0_65-ls6_4-bl-ep6_2</text>
<text x="165.1" y="155.8">cap-smd_bd6_3-l6_6-w6_6-fd-1</text>
<text x="191.1" y="150">100uF/25V</text>
<text x="199.8" y="154.4">C0</text>
<text x="203.1" y="154.4">402</text>
<text x="205.6" y="150">100nF</text>
<text x="214.3" y="154.4">C0402</text>
<text x="220.1" y="150">100pF</text>
<text x="173.8" y="187.7">Title</text>
<text x="185.3" y="190.6">&lt;Title&gt;</text>
<text x="173.8" y="196.3">Size</text>
<text x="185.3" y="196.3">Document Number</text>
<text x="269.3" y="196.3">Rev</text>
<text x="176.7" y="199.3">A</text>
<text x="185.3" y="199.3">&lt;Doc&gt;</text>
<text x="272.2" y="199.3">&lt;Rev</text>
<text x="278.3" y="199.3">Co</text>
<text x="281.6" y="199.3">de&gt;</text>
<text x="173.8" y="205.1">Date:</text>
<text x="188.8" y="205.1">Monday, August 03, 2026</text>
<text x="231.7" y="205.1">Sheet</text>
<text x="246.2" y="205.1">8</text>
<text x="254.8" y="205.1">of</text>
<text x="263.5" y="205.1">12</text>
</g>
<g font-size="2.6" fill="#00c">
<text x="128.9" y="105.5">SD#</text>
<text x="149.1" y="105.2">EP</text>
<text x="160.9" y="105.5">PCVVL</text>
<text x="128.9" y="108.3">FAULT#</text>
<text x="128.9" y="111.3">LINP</text>
<text x="160.7" y="108.3">PVCCL</text>
<text x="162.8" y="111.3">BSPL</text>
<text x="128.9" y="114.1">LINN</text>
<text x="128.9" y="117.1">GAIN0</text>
<text x="128.9" y="119.9">GAIN1</text>
<text x="160.5" y="119.9">OUTNL</text>
<text x="160.7" y="114.1">OUTPL</text>
<text x="161.8" y="117.1">PGND</text>
<text x="265" y="119.9">1</text>
<text x="128.9" y="122.8">AVCC</text>
<text x="128.9" y="125.7">AGND</text>
<text x="162.1" y="125.7">BSNR</text>
<text x="162.6" y="122.8">BSNL</text>
<text x="265" y="122.8">2</text>
<text x="128.9" y="128.6">GVDD</text>
<text x="128.9" y="131.5">PLIMIT</text>
<text x="159.6" y="128">OUTNR</text>
<text x="161.8" y="131.5">PGND</text>
<text x="128.9" y="134.4">RINN</text>
<text x="128.9" y="137.3">RINP</text>
<text x="160.2" y="134.4">OUTPR</text>
<text x="162.3" y="137.3">BSPR</text>
<text x="128.9" y="140.2">NC</text>
<text x="128.9" y="143.1">PBTL</text>
<text x="160.2" y="143.1">PVCCR</text>
<text x="160.2" y="140.2">PVCCR</text>
</g>
<g font-size="2.1">
<text x="30.4" y="2.2">5</text>
<text x="85.4" y="2.2">4</text>
<text x="140.4" y="2.2">3</text>
<text x="195.4" y="2.2">2</text>
<text x="250.4" y="2.2">1</text>
<text x=".8" y="30.1">D</text>
<text x="278.7" y="30.1">D</text>
<text x=".8" y="80.8">C</text>
<text x="278.7" y="80.8">C</text>
<text x=".8" y="131.5">B</text>
<text x="278.7" y="131.5">B</text>
<text x=".8" y="182.2">A</text>
<text x="278.7" y="182.2">A</text>
<text x="30.4" y="207.8">5</text>
<text x="85.4" y="207.8">4</text>
<text x="140.4" y="207.8">3</text>
<text x="195.4" y="207.8">2</text>
<text x="250.4" y="207.8">1</text>
</g>
</svg>
